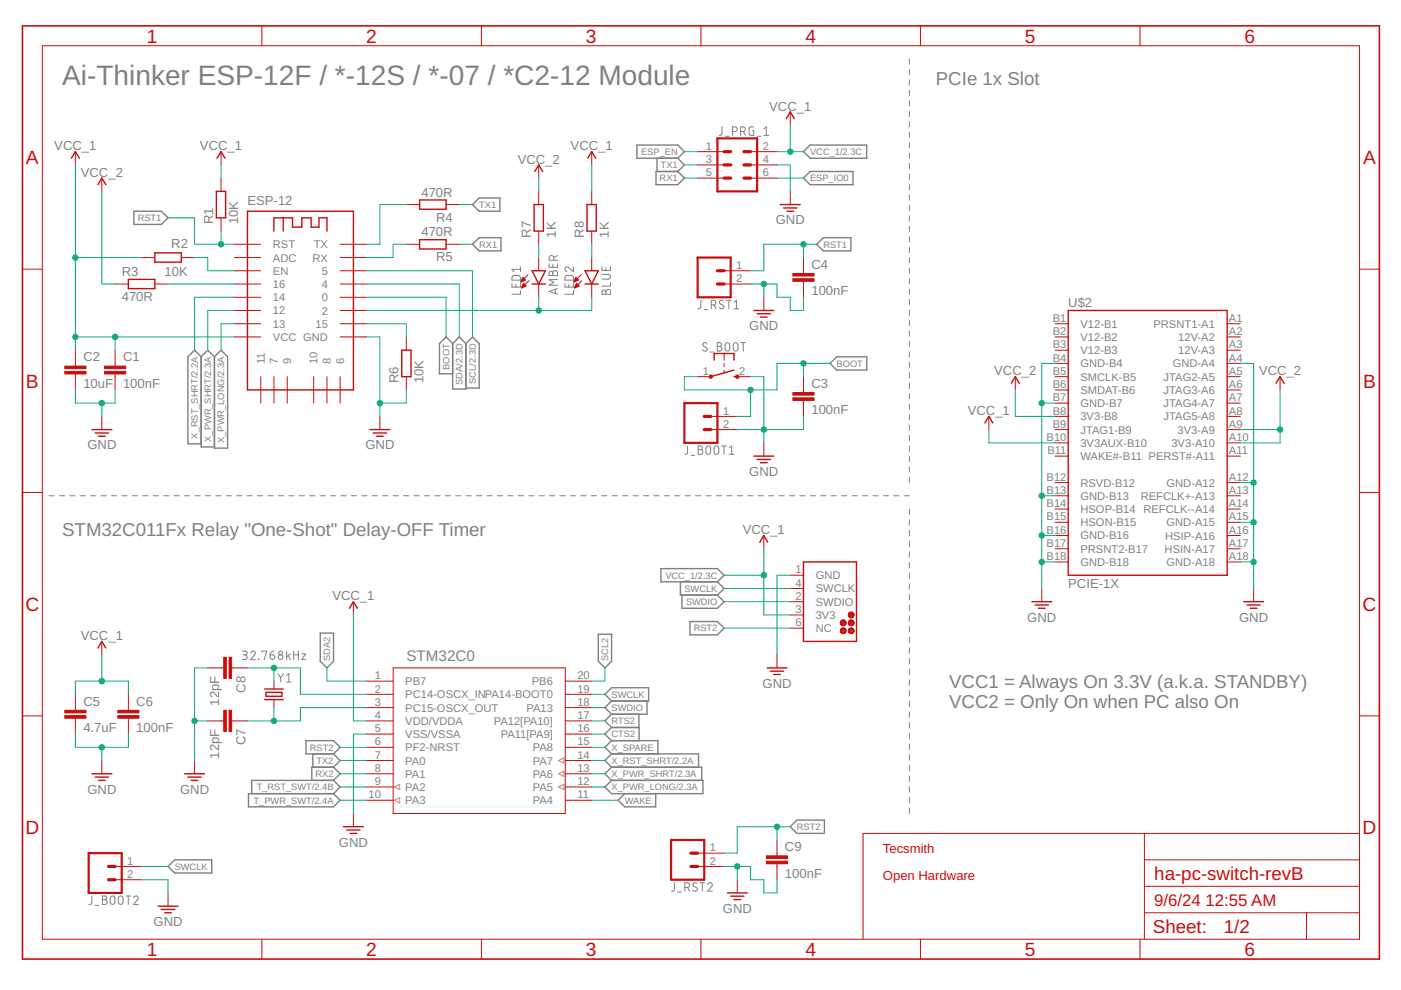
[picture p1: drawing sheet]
<svg xmlns="http://www.w3.org/2000/svg" width="297mm" height="210mm" viewBox="0 0 297 210" stroke-linecap="round" stroke-linejoin="round" font-family="sans-serif">
<path d="M83.6 166.9l1.2-.6v1.1zM83.6 169.7l1.2-.6v1.1zM118.4 161.2l1.1-.5v1.1zM118.4 164.1l1.1-.6v1.1zM118.4 166.9l1.1-.6v1.1z" fill="none" stroke="#c8c832" stroke-width=".21"/>
<g fill="none" stroke="#808080" stroke-width=".21">
<path d="M192.8 12.5v1.1M192.8 14.7v1.1M192.8 16.9v1.2M192.8 19.2v1.1M153.1 26.9v1.5l-.6 .3M153.8 28.9h.8M155.3 27.9h.5a.5 .5 0 0 0 .5-.5 .5 .5 0 0 0-.5-.5h-.5v1.8M157 27.9h.5a.5 .5 0 0 0 .5-.5 .5 .5 0 0 0-.5-.5h-.5v1.8M157.6 27.9l.4 .8M159.8 26.9h-.8l-.2 .3v1.1l.2 .4h.8v-1h-.3M160.5 28.9h.8M162 28.7h1"/>
<path d="M162 27.3l.5-.4v1.8M192.8 21.4v1.1M192.8 23.6v1.1M192.8 25.8v1.1M192.8 28v1.1M192.8 30.2v1.1M192.8 32.5v1.1M192.8 34.7v1.1M192.8 36.9v1.1M192.8 39.1v1.1M108.6 58.6l.5-.2 1.1 .1 .1 .2v.7h-1.8zM110.3 56.6v1"/>
<path d="M110.3 57.1h-1.8l.4 .5M116.4 55.9v.8h1.8v-.8M116.5 57.6l.5-.1 .2 .4a.51 .51 0 0 1 .5-.5 .51 .51 0 0 1 .5 .5v.5h-1.8zM117.2 56.1v.6M117.2 57.9v.5M117.4 55.2v-.5a.5 .5 0 0 0-.5-.5 .5 .5 0 0 0-.5 .5v.5h1.8M118.2 59.3h-1.8l1 .6-1 .6h1.8M118.2 54.2l-.8 .4M119.9 58.6l.4-.2 1.1 .1 .2 .2v.7h-1.8zM121.6 56.6v1l-1-.9a.5 .5 0 0 0-.8 .2 .5 .5 0 0 0 .4 .7M127.6 58.2h1.3a.5 .5 0 0 1 .5 .5 .5 .5 0 0 1-.5 .5h-1.3M127.6 56.5v.8h1.8v-.8"/>
<path d="M128.4 56.7v.6M129.4 59.9v.8h-1.8M192.8 41.3v1.1M192.8 43.5v1.2M192.8 45.8v1.1M192.8 48v1.1M192.8 50.2v1.1M192.8 52.4v1.1M192.8 54.6v1.2M192.8 56.9v1.1M192.8 59.1v1.1M108.5 60.1v.8h1.8v-.8"/>
<path d="M109.3 60.3v.6M110.3 61.6v.8h-1.8M117.8 61.3v.9M118.2 61.2l-1.8 .6 1.8 .6M119.8 60.1v.8h1.8v-.8M120.6 60.3v.6M121.6 61.6v.8h-1.8M127.8 61.6l.4-.1 .2 .4a.5 .5 0 0 1 .5-.5 .5 .5 0 0 1 .5 .5v.5h-1.8zM128.4 61.9v.5M148.6 63.7l-.1 1.5-.5 .3M149.3 65.7h.8M149.9 72.8a.46 .46 0 0 0-.7-.1 .46 .46 0 0 0 0 .7l.6 .3a.42 .42 0 0 1 .1 .6 .42 .42 0 0 1-.6 .1l-.4-.2"/>
<path d="M150.6 74.7h.8M150.8 64.7h.5a.5 .5 0 0 0 .5-.5 .5 .5 0 0 0-.5-.5h-.5v1.8M151.4 64.7l.4 .8M152.1 72.6h.5a.4 .4 0 0 1 .4 .4 .4 .4 0 0 1-.4 .4 .5 .5 0 0 1 .5 .5 .5 .5 0 0 1-.5 .5h-.5zM152.1 73.4h.5M153.4 63.8a.46 .46 0 0 0-.7-.1 .46 .46 0 0 0-.1 .6l.7 .4a.44 .44 0 0 1 0 .7 .44 .44 0 0 1-.6-.1l-.2-.1M153.9 72.8l.3-.1 .4 .1 .1 1.2a.5 .5 0 0 1-.5 .5 .5 .5 0 0 1-.5-.5zM154 63.7h1M154.5 63.7v1.8M155.6 72.8l.3-.1 .4 .1 .2 1.2a.5 .5 0 0 1-.5 .4 .5 .5 0 0 1-.5-.4zM155.6 65.5h1M155.6 64.1l.5-.4v1.8"/>
<path d="M157.1 72.6h1M157.6 72.6v1.8M192.8 61.3v1.1M192.8 63.5v1.1M192.8 65.7v1.1M192.8 67.9v1.1M192.8 70.2v1.1M192.8 72.4v1.1M192.8 74.6v1.1M192.8 76.8v1.1M192.8 79v1.1M145.8 94.6v1.5l-.3 .2h-.3"/>
<path d="M146.5 96.5h.8M148 94.6h.5a.39 .39 0 0 1 .4 .3 .39 .39 0 0 1-.4 .4 .5 .5 0 0 1 .5 .5 .5 .5 0 0 1-.5 .5h-.5zM148 95.3h.5M149.8 94.7l.3-.1 .5 .1 .1 1.1a.5 .5 0 0 1-.5 .5 .5 .5 0 0 1-.5-.5zM151.5 94.7l.3-.1 .5 .1 .1 1.1a.5 .5 0 0 1-.5 .5 .5 .5 0 0 1-.5-.5zM153 94.6h1M153.5 94.6v1.7M154.6 96.3h1M154.6 94.9l.5-.3v1.7M192.8 81.2v1.2M192.8 83.5v1.1M192.8 85.7v1.1"/>
<path d="M192.8 87.9v1.1M192.8 90.1v1.1M192.8 92.3v1.2M192.8 94.6v1.1M192.8 96.8v1.1M192.8 99v1.1M10.4 105.1h1.1M12.6 105.1h1.1M14.8 105.1h1.1M17 105.1h1.1M19.2 105.1h1.1M21.4 105.1h1.1"/>
<path d="M23.6 105.1h1.1M25.8 105.1h1.2M28.1 105.1h1.1M30.3 105.1h1.1M32.5 105.1h1.1M34.7 105.1h1.1M36.9 105.1h1.1M39.1 105.1h1.1M41.3 105.1h1.1M43.5 105.1h1.1M45.8 105.1h1.1M48 105.1h1.1"/>
<path d="M50.2 105.1h1.1M52.4 105.1h1.1M54.6 105.1h1.1M56.8 105.1h1.1M59 105.1h1.1M61.2 105.1h1.1M63.4 105.1h1.2M65.7 105.1h1.1M67.9 105.1h1.1M70.1 105.1h1.1M72.3 105.1h1.1M74.5 105.1h1.1"/>
<path d="M76.7 105.1h1.1M78.9 105.1h1.1M81.1 105.1h1.1M83.4 105.1h1.1M85.6 105.1h1.1M87.8 105.1h1.1M90 105.1h1.1M92.2 105.1h1.1M94.4 105.1h1.1M96.6 105.1h1.1M98.8 105.1h1.1M101 105.1h1.2"/>
<path d="M103.3 105.1h1.1M105.5 105.1h1.1M107.7 105.1h1.1M109.9 105.1h1.1M112.1 105.1h1.1M114.3 105.1h1.1M116.5 105.1h1.1M118.7 105.1h1.1M120.9 105.1h1.1M123.1 105.1h1.1M125.4 105.1h1.1M127.6 105.1h1.1"/>
<path d="M129.8 105.1h1.1M132 105.1h1.1M134.2 105.1h1.1M136.4 105.1h1.1M138.6 105.1h1.1M140.8 105.1h1.1M143 105.1h1.2M145.3 105.1h1.1M147.5 105.1h1.1M149.7 105.1h1.1M151.9 105.1h1.1M154.1 105.1h1.1"/>
<path d="M156.3 105.1h1.1M158.5 105.1h1.1M160.7 105.1h1.2M163 105.1h1.1M165.2 105.1h1.1M167.4 105.1h1.1M169.6 105.1h1.1M171.8 105.1h1.1M174 105.1h1.1M176.2 105.1h1.1M178.4 105.1h1.1M180.7 105.1h1.1"/>
<path d="M182.9 105.1h1.1M185.1 105.1h1.1M187.3 105.1h1.1M189.5 105.1h1.1M191.7 105.1h1.1M192.8 101.2v1.1M192.8 107.9v1.2M192.8 110.2v1.2M192.8 112.5v1.1M192.8 114.7v1.2M192.8 117v1.2M192.8 119.3v1.1"/>
<path d="M51.4 138h.6a.39 .39 0 0 1 .4 .4 .39 .39 0 0 1-.4 .4h-.4M51.9 138.8a.51 .51 0 0 1 .5 .5 .51 .51 0 0 1-.5 .5h-.5M53.1 138.5a.49 .49 0 0 1 .7-.4 .49 .49 0 0 1 .2 .7l-.9 1h1M54.8 139.7l.1 .1zM55.5 138.2v-.2h1l-.5 1.8M57.3 138.8h.6a.51 .51 0 0 1 .4 .6 .51 .51 0 0 1-.6 .4 .51 .51 0 0 1-.4-.5zM58.1 138l-.5 .2-.3 .6M60.8 138v1.8M61.1 139l.5 .8M61.6 138.6l-.8 .6M62.3 138.8h1M62.3 138v1.8"/>
<path d="M63.3 138v1.8M64 138.6h.8l-.8 1.2h.8M192.8 121.5v1.2M192.8 123.8v1.1M192.8 126v1.2M192.8 128.3v1.2M192.8 130.6v1.1M192.8 132.8v1.2M192.8 135.1v1.1M192.8 137.4v1.1M192.8 139.6v1.2M58.9 142.8l.6 .9"/>
<path d="M59.5 143.7v.9M60.1 142.8l-.6 .9M60.7 143.2l.5-.4v1.8M60.7 144.6h1M192.8 141.9v1.1M192.8 144.1v1.2M192.8 146.4v1.2M192.8 148.7v1.1M192.8 150.9v1.2M192.8 153.2v1.2M192.8 155.5v1.1M192.8 157.7v1.2"/>
<path d="M192.8 160v1.2M192.8 162.3v1.1M192.8 164.5v1.2M192.8 166.8v1.2M192.8 169.1v1.1M192.8 171.3v1.2M19.5 190v1.5l-.6 .3M20.2 192h.8M21.7 190h.5a.39 .39 0 0 1 .4 .4 .39 .39 0 0 1-.4 .4 .51 .51 0 0 1 .5 .5 .51 .51 0 0 1-.5 .5h-.5zM21.7 190.8h.5M23.5 190.1l.3-.1 .4 .1 .2 1.2a.5 .5 0 0 1-.5 .5 .5 .5 0 0 1-.5-.5zM25.2 190.1l.3-.1 .5 .1 .1 1.2a.51 .51 0 0 1-.5 .5 .51 .51 0 0 1-.5-.5z"/>
<path d="M26.7 190h1M27.2 190v1.8M28.3 190.4a.49 .49 0 0 1 .7-.4 .49 .49 0 0 1 .2 .8l-.9 1h1M143 187.2l-.1 1.5-.2 .2-.3 .1M143.7 189.1h.8M145.2 188.2h.5a.5 .5 0 0 0 .5-.5 .5 .5 0 0 0-.5-.5h-.5v1.8M145.8 188.2l.4 .8M147.8 187.3a.46 .46 0 0 0-.7-.1 .46 .46 0 0 0-.1 .6l.7 .4a.42 .42 0 0 1 .1 .6 .42 .42 0 0 1-.6 .1l-.3-.2M148.4 187.2h1M148.9 187.2v1.8M150 187.6a.49 .49 0 0 1 .7-.4 .49 .49 0 0 1 .2 .8l-.9 1h1"/>
<circle cx="59.5" cy="138.4" r=".4"/>
<circle cx="59.5" cy="139.3" r=".49"/>
</g>
<g fill="none" stroke="#808080" stroke-width=".3">
<path d="M135 30.8h8.7l1.4 1.4-1.4 1.3h-8.7zM139.1 36.4h4.6l1.4 1.4-1.4 1.4h-4.6zM139.3 33.5v2.9M143.7 33.5l1.4 1.5-1.4 1.4M170.3 32.2l1.5-1.4h11.9v2.7h-11.9zM170.3 37.8l1.5-1.4h9v2.8h-9zM28.4 44.8h5.8l1.4 1.4-1.4 1.4h-5.8zM100.2 43.4l1.4-1.4h4.4v2.8h-4.4zM100.2 51.8l1.4-1.4h4.6v2.8h-4.6zM174.6 50.4h5.8v2.8h-5.8l-1.4-1.4zM42.7 75.6l-1.4-1.3-1.5 1.3v18.5h2.9M42.7 75.6v19.2h2.8"/>
<path d="M42.7 75.6l1.3-1.3 1.5 1.3M45.5 75.6l1.4-1.3 1.4 1.3v19.4h-2.8zM96 72.9l-1.4-1.5-1.4 1.5v6.3h2.8M96 72.9v9.6h2.8v-9.6M96 72.9l1.4-1.5 1.4 1.5M98.8 72.9l1.4-1.5 1.4 1.5v9.4h-2.8M176 77l1.4-1.4h6.4v2.9h-6.4zM67.9 134.2h2.8v6l-1.4 1.4-1.4-1.4zM126.9 134.5h2.8v5.7l-1.5 1.4-1.3-1.4zM140.1 120.6h12l1.4 1.4-1.4 1.4h-12zM144.3 123.4v2.8h7.8M144.6 126.2v2.8h7.5l1.4-1.4-1.4-1.4"/>
<path d="M146.3 131.8h5.8l1.4 1.4-1.4 1.4h-5.8zM152.1 123.4l1.4 1.4-1.4 1.4M64.9 157h5.8l1.4 1.5-1.4 1.4h-5.8zM66.3 159.9v2.8M70.7 159.9l1.4 1.3-1.4 1.5M128.2 147.2l1.5-1.4h7.8v2.8h-7.8zM129.7 157l-1.5 1.5 1.5 1.4M129.7 157h9.8v2.9M129.7 159.9h18.4v2.8M129.7 148.6l-1.5 1.4 1.5 1.4M129.7 151.4l-1.5 1.4 1.5 1.4M129.7 154.2h5.8v2.8"/>
<path d="M129.7 154.2l-1.5 1.4 1.5 1.4M129.7 159.9l-1.5 1.3 1.5 1.5M135.5 151.4v2.8M137.2 148.6v2.8h-7.5M52.7 168.3h18l1.4 1.4-1.4 1.4h-18zM70.7 162.7l1.4 1.4-1.4 1.4M70.7 165.5h-17.3v2.8M70.7 162.7h-4.6v2.8M70.7 165.5l1.4 1.4-1.4 1.4M128.2 166.9l1.5-1.4h19.3v2.8h-19.3zM129.7 162.7h19.1v2.8M129.7 162.7l-1.5 1.4 1.5 1.4"/>
<path d="M132.5 168.3l-1.4 1.4 1.4 1.4h6.5v-2.8M167.6 175.3l1.4-1.4h5.8v2.8h-5.8zM35.6 183.7l1.4-1.4h7.9v2.8h-7.9z"/>
</g>
<g fill="none" stroke="#c90d0c" stroke-width=".21">
<path d="M9 9.7h279.2v189.4h-279.2zM55.5 5.5v4.2M102.1 5.5v4.2M148.6 5.5v4.2M195.2 5.5v4.2M241.7 5.5v4.2M16 32.2v2.8M21.6 37.8v2.8M46.9 32.2v2.8M46.9 37.8v2.8M114.2 35v2.8M125.5 32.2v2.8"/>
<path d="M147.9 32.2h5.6M147.9 35h5.6M147.9 37.8h5.6M159.1 32.2h5.6M159.1 35h5.6M159.1 37.8h5.6M167.6 23.7v2.8M4.8 57.1h4.2M30 54.6h2.8M38.4 54.6h2.9M46.9 46.2v2.8M49.7 51.8h5.6"/>
<path d="M49.7 54.6h5.6M49.7 57.4h5.6M72.1 51.8h5.6M72.1 54.6h5.6M72.1 57.4h5.6M86.1 51.8h2.9M86.1 43.4h2.9M94.6 51.8h2.8M94.6 43.4h2.8M110.5 59.7h.1M110.5 59.6h.4M110.6 59.5h.6"/>
<path d="M110.6 59.3h.8M110.7 59.2h.5M110.8 59.1h.3M110.8 58.9h.2M110.8 58.8l.6 .6-1 .4zM112 58.3l-1.6 1.5M112.1 59.5l-1.5 1.6M114.2 40.6v2.8M114.2 49v2.8M114.2 54.6v2.8M121.7 59.7h.1M121.8 59.6h.3"/>
<path d="M121.8 59.5h.6M121.9 59.3h.7M121.9 59.2h.5M122 59.1h.3M122 58.9h.2M122.1 58.8l.5 .6-.9 .4zM123.2 58.3l-1.5 1.5M123.3 59.5l-1.5 1.6M125.5 40.6v2.8M125.5 49v2.8M125.5 54.6v2.8M153.5 57.4h5.6"/>
<path d="M167.6 40.6v2.8M170.3 54.6v3.4M170.3 59.6v3.4M288.2 57.1h4.3M16 74.3v3.3M16 79.3v3.4M24.4 60.2h2.8M24.4 74.3v3.3M24.4 79.3v3.4M32.8 60.2h2.8M49.7 60.2h5.6M49.7 63h5.6"/>
<path d="M49.7 65.8h5.6M49.7 68.6h5.6M49.7 71.4h5.6M55.3 79.9v5.6M58.1 79.9v5.6M60.9 79.9v5.6M66.5 79.9v5.6M69.3 79.9v5.6M72.1 60.2h5.6M72.1 63h5.6M72.1 65.8h5.6M72.1 68.6h5.6"/>
<path d="M72.1 71.4h5.6M72.1 79.9v5.6M86.1 71.4v2.9M86.1 79.9v2.8M110.6 61h.2M110.7 60.8h.4M110.7 60.7h.7M110.8 60.6h.7M110.8 60.4h.5M110.9 60.3h.3M111 60.1h.1M111 60.1l.5 .5-.9 .5z"/>
<path d="M114.2 60.2v2.8M121.8 61h.2M121.9 60.8h.5M122 60.7h.7M122 60.6h.7M122.1 60.4h.5M122.1 60.3h.3M122.2 60.1h.1M122.2 60.1l.6 .5-1 .5zM125.5 60.2v2.8M147.9 79.9h2.8M153.5 60.2h5.6"/>
<path d="M153.5 75v1.3M153.5 77v.8M153.5 78.5v.7M156.3 79.9h2.8M161.9 63v2.8M170.3 79.9v3.3M215.3 79.9v2.8M223.7 68.6h2.8M223.7 71.4h2.8M223.7 79.9h2.8M223.7 77h2.8M223.7 74.3h2.8"/>
<path d="M260.2 68.6h2.8M260.2 71.4h2.8M260.2 79.9h2.8M260.2 77h2.8M260.2 74.3h2.8M271.4 79.9v2.8M21.6 88.3v2.8M80.5 88.3v2.8M150.7 91.1h5.6M150.7 88.3h5.6M161.9 93.9v2.8M170.3 84.9v3.4"/>
<path d="M209.7 88.3v2.8M223.7 96.7h2.8M223.7 93.9h2.8M223.7 91.1h2.8M223.7 88.3h2.8M223.7 85.5h2.8M223.7 82.7h2.8M260.2 96.7h2.8M260.2 93.9h2.8M260.2 91.1h2.8M260.2 88.3h2.8M260.2 85.5h2.8"/>
<path d="M260.2 82.7h2.8M4.8 104.4h4.2M161.9 113.5v2.9M223.7 102.3h2.8M223.7 105.1h2.8M223.7 107.9h2.8M223.7 110.7h2.8M223.7 116.4h2.8M223.7 113.5h2.8M223.7 119.1h2.8M260.2 102.3h2.8M260.2 105.1h2.8"/>
<path d="M260.2 107.9h2.8M260.2 110.7h2.8M260.2 116.4h2.8M260.2 113.5h2.8M260.2 119.1h2.8M288.2 104.4h4.3M21.6 136v2.8M74.9 127.6v2.8M164.7 138.8v2.8M167.6 133.2h2.7M167.6 130.4h2.7M167.6 122h2.7"/>
<path d="M167.6 127.6h2.7M167.6 124.8h2.7M220.9 124.8v2.8M265.8 124.8v2.8M4.8 151.8h4.2M16 147.2v3.4M16 152.3v3.3M27.2 147.2v3.4M27.2 152.3v3.3M44 152.8h3.4M44 141.6h3.4M49.1 152.8h3.4"/>
<path d="M49.1 141.6h3.4M58.1 144.4v1.7M58.1 148.3v1.7M77.7 158.5h5.7M77.7 155.6h5.7M77.7 152.8h5.7M77.7 150h5.7M77.7 147.2h5.7M77.7 144.4h5.7M83.4 141.6h36.4v30.9h-36.4zM119.8 158.5h5.7M119.8 155.6h5.7"/>
<path d="M119.8 152.8h5.7M119.8 150h5.7M119.8 147.2h5.7M119.8 144.4h5.7M288.2 151.8h4.3M21.6 161.2v2.9M41.3 161.2v2.9M74.9 172.5v2.8M77.7 161.2h5.7M77.7 164.1h5.7M77.7 166.9h5.7M77.7 169.7h5.7"/>
<path d="M119.8 161.2h5.7M119.8 164.1h5.7M119.8 166.9h5.7M119.8 169.7h5.7M164.7 178.1v3.4M242.6 176.7v22.4M288.2 176.7h-105.2v22.4M24.4 183.7h5.6M24.4 186.5h5.6M35.6 189.3v2.8M55.5 199.1v4.2M102.1 199.1v4.2"/>
<path d="M147.9 180.9h5.6M147.9 183.7h5.6M148.6 199.1v4.2M156.3 186.5v2.8M164.7 183.2v3.3M195.2 199.1v4.2M241.7 199.1v4.2M242.6 193.5h45.6M242.6 187.9h45.6M242.6 182.3h45.6M277 193.5v5.6"/>
</g>
<path d="M4.8 5.5h287.7v197.8h-287.7z" fill="none" stroke="#c90d0c" stroke-width=".34"/>
<g fill="none" stroke="#c90d0c" stroke-width=".3">
<path d="M15.1 33.5l.9-1.3 .8 1.3M20.8 39.2l.8-1.4 .8 1.4M46 33.5l.9-1.3 .8 1.3M113.4 36.4l.8-1.4 .9 1.4M124.6 33.5l.9-1.3 .8 1.3M166.7 25.1l.9-1.4 .8 1.4M27.2 59.2h5.6v2h-5.6zM32.8 53.6h5.6v2h-5.6zM45.9 40.6h1.9v5.6h-1.9zM52.5 44.8h22.4v37.9h-22.4zM58.1 49v-2.8h3.9v2h2v-2h2v2h1.6v-2h1.7v2.8M60 46.2v2.8"/>
<path d="M89 42.4h5.6v2h-5.6zM89 50.8h5.6v2h-5.6zM112.8 57.4h2.8l-1.4 2.8zM113.2 43.4h2v5.6h-2zM124 57.4h2.9l-1.4 2.8zM124.5 43.4h1.9v5.6h-1.9zM165.4 43.4h4.3M166.1 44.1h2.9M166.9 44.8h1.4M85.2 74.3h1.9v5.6h-1.9zM112.8 60.2h2.8M124 60.2h2.9"/>
<path d="M151.4 76.3v-1.3h4.2v1.3M155.6 79.9h.7M155.6 78.5l-4.9 1.4M159.8 65.8h4.2M160.5 66.5h2.8M161.2 67.2h1.4M226.5 65.8h33.7v56.2h-33.7zM19.5 91.1h4.2M20.2 91.8h2.8M20.9 92.5h1.4M78.4 91.1h4.3M79.1 91.8h2.8"/>
<path d="M79.8 92.5h1.4M159.8 96.7h4.2M160.5 97.4h2.8M161.2 98.1h1.4M208.8 89.7l.9-1.4 .8 1.4M214.4 81.3l.9-1.4 .8 1.4M270.6 81.3l.8-1.4 .8 1.4M161.1 115l.8-1.5 .9 1.5M170.3 119.1h11.3v16.9h-11.3zM20.8 137.4l.8-1.4 .8 1.4M74.1 129l.8-1.4 .9 1.4M178.2 132h1.1"/>
<path d="M178.2 133.8h1.1M178.3 133.5a.57 .57 0 0 0 .5 .8 .57 .57 0 0 0 .5-.8M178.3 132.3h1M178.3 133.5h1M178.3 134h1M178.3 131.8h1M178.5 132.5h.6M178.5 133.3h.6M178.5 133.2l-.2 .3M178.5 133.2h.5M178.6 134.3h.4M178.9 131.5l.3 .2 .1 .4"/>
<path d="M178.9 131.5a.56 .56 0 0 0-.7 .5 .56 .56 0 0 0 .5 .6 .56 .56 0 0 0 .6-.5M179 133.2l.3 .3M179.9 132.1a.56 .56 0 0 0 .3 .5 .56 .56 0 0 0 .6-.1M179.9 132h1.1M179.9 133.8h1.1M179.9 130.3a.56 .56 0 0 0 .6 .7 .56 .56 0 0 0 .5-.7M179.9 130.5h1.1M179.9 130.3h1.1M179.9 132.3h1.1M180 133.5a.57 .57 0 0 1 .5-.3 .57 .57 0 0 1 .5 .3M180 133.5a.57 .57 0 0 0 .1 .6 .57 .57 0 0 0 .6 .2M180 133.5h1"/>
<path d="M180 131.8h.9M180 134h1M180 130l-.1 .3M180 130a.55 .55 0 0 1 .9 0M180 130h.9M180.1 130.8h.7M180.1 132.5h.7M180.2 133.3h.5M180.3 134.3h.4M180.6 131.5a.56 .56 0 0 1 .4 .4 .56 .56 0 0 1-.2 .6M180.6 131.5l-.4 .1-.3 .5M180.9 130l.1 .3"/>
<path d="M181 133.5v.4l-.3 .4M218.8 127.6h4.2M219.5 128.3h2.8M220.2 129h1.4M263.7 127.6h4.2M264.4 128.3h2.8M265.1 129h1.4M56.1 146.1h3.9M56.1 148.3h3.9M56.4 146.8h3.4v.8h-3.4zM162.6 141.6h4.3M163.3 142.3h2.8"/>
<path d="M164 143h1.4M19.5 164.1h4.2M20.2 164.8h2.8M20.9 165.5h1.4M39.1 164.1h4.2M39.8 164.8h2.9M40.5 165.5h1.5M72.8 175.3h4.2M73.5 176h2.8M74.2 176.7h1.4M33.5 192.1h4.2M34.2 192.8h2.8"/>
<path d="M34.9 193.5h1.4M154.2 189.3h4.2M154.9 190h2.8M155.6 190.7h1.4"/>
</g>
<g fill="#c90d0c" stroke="#c90d0c" stroke-width=".21">
<path d="M22.2 78.7h4.4v.6h-4.4z"/>
<path d="M22.2 77.6h4.4v.6h-4.4z"/>
<path d="M13.7 78.7h4.5v.6h-4.5z"/>
<path d="M13.7 77.6h4.5v.6h-4.5z"/>
<path d="M25 151.7h4.5v.6h-4.5z"/>
<path d="M25 150.6h4.5v.6h-4.5z"/>
<path d="M13.7 151.7h4.5v.6h-4.5z"/>
<path d="M13.7 150.6h4.5v.6h-4.5z"/>
<path d="M47.4 139.4h.6v4.4h-.6z"/>
<path d="M48.6 139.4h.5v4.4h-.5z"/>
<path d="M47.4 150.6h.6v4.5h-.6z"/>
<path d="M48.6 150.6h.5v4.5h-.5z"/>
<path d="M168.1 84.3h4.5v.6h-4.5z"/>
<path d="M168.1 83.2h4.5v.6h-4.5z"/>
<path d="M168.1 59.1h4.5v.5h-4.5z"/>
<path d="M168.1 58h4.5v.5h-4.5z"/>
<path d="M162.5 182.6h4.5v.5h-4.5z"/>
<path d="M162.5 181.5h4.5v.5h-4.5z"/>
</g>
<g fill="none" stroke="#c90d0c" stroke-width=".68">
<path d="M153.5 37.8h1.4M153.5 35h1.4M153.5 32.2h1.4M157.7 37.8h1.4M157.7 35h1.4M157.7 32.2h1.4M152.1 57.4h1.4M152.1 60.2h1.4M149.3 91.1h1.4M149.3 88.3h1.4M23 183.7h1.4M23 186.5h1.4"/>
<path d="M146.5 183.7h1.4M146.5 180.9h1.4"/>
</g>
<path d="M152.1 29.3h8.4v11.3h-8.4zM147.9 54.6h7v8.4h-7zM145.1 85.5h7v8.4h-7zM142.3 178.1h7v8.4h-7zM18.8 180.9h7v8.4h-7z" fill="none" stroke="#c90d0c" stroke-width=".47"/>
<g fill="#c90d0c" stroke="#c90d0c" stroke-width=".21">
<circle cx="150.7" cy="79.9" r=".37"/>
<circle cx="156.3" cy="79.9" r=".37"/>
</g>
<g fill="none" stroke="#0dab76" stroke-width=".21">
<path d="M16 35v39.3M46.9 35v2.8M114.2 37.8v2.8M125.5 35v5.6M145.1 35h2.8M145.1 32.2h2.8M145.1 37.8h2.8M164.7 35h2.9v5.6M164.7 32.2h5.6M164.7 37.8h5.6M167.6 26.5v5.7M16 54.6h14"/>
<path d="M21.6 40.6v19.6h2.8M35.6 46.2h5.7v5.6h8.4M41.3 54.6h2.7v2.8h5.7M46.9 49v2.8M77.7 57.4h22.5v14M86.1 43.4h-5.6v8.4h-2.8M86.1 51.8h-2.7v2.8h-5.7M97.4 43.4h2.8M97.4 51.8h2.8M114.2 51.8v2.8M125.5 51.8v2.8M170.3 51.8v2.8"/>
<path d="M173.2 51.8h-11.3v5.6h-2.8M16 71.4h33.7M24.4 71.4v2.9M35.6 60.2h14.1M49.7 63h-8.4v11.3M49.7 65.8h-5.7v8.5M49.7 68.6h-2.8v5.7M77.7 71.4h2.8v16.9M77.7 68.6h8.4v2.8M77.7 60.2h19.7v11.2M77.7 63h16.9v8.4M114.2 63v2.8"/>
<path d="M125.5 63v2.8h-47.8M159.1 60.2h5.6v2.8h2.9v2.8h2.7v-2.8M159.1 79.9h2.8v14M161.9 60.2v2.8M170.3 77v2.9M176 77h-11.3v5.7h-19.6v-2.8h2.8M223.7 77h-2.8v47.8M263 77h2.8v47.8M16 82.7v2.8h8.4v-2.8M21.6 85.5v2.8M86.1 82.7v2.8h-5.6M159.1 82.7v5.6h-2.8"/>
<path d="M170.3 88.3v2.8h-14M209.7 91.1v2.8h14M215.3 82.7v5.6h8.4M220.9 85.5h2.8M263 91.1h8.4M271.4 82.7v11.2h-8.4M161.9 116.4v14h5.7M220.9 119.1h2.8M220.9 113.5h2.8M220.9 105.1h2.8M263 119.1h2.8M263 110.7h2.8"/>
<path d="M263 102.3h2.8M21.6 138.8v5.6M74.9 130.4v22.4h2.8M153.5 122h8.4M153.5 124.8h14.1M153.5 127.6h14.1M153.5 133.2h14.1M167.6 122h-2.9v16.8M16 147.2v-2.8h11.2v2.8M16 155.6v2.9h11.2v-2.9M21.6 158.5v2.7M41.3 152.8h2.7"/>
<path d="M44 141.6h-2.7v19.6M52.5 141.6h11.2v5.6h14M58.1 141.6v2.8M58.1 150v2.8M69.3 141.6v2.8h8.4M72.1 158.5h5.6M77.7 155.6h-2.8v16.9M77.7 150h-14v2.8h-11.2M125.5 155.6h2.7M125.5 158.5h2.7M125.5 152.8h2.7M125.5 147.2h2.7"/>
<path d="M125.5 150h2.7M128.2 141.6v2.8h-2.7M72.1 169.7h5.6M72.1 164.1h5.6M72.1 161.2h5.6M72.1 166.9h5.6M125.5 169.7h5.6M125.5 164.1h2.7M125.5 161.2h2.7M125.5 166.9h2.7M164.7 175.3v2.8M167.6 175.3h-11.3v5.6h-2.8"/>
<path d="M30 183.7h5.6M30 186.5h5.6v2.8M153.5 183.7h5.6v2.8h2.8v2.8h2.8v-2.8M156.3 183.7v2.8"/>
</g>
<g fill="#0dab76" stroke="#0dab76" stroke-width=".21">
<circle cx="80.5" cy="85.5" r=".57"/>
<circle cx="21.6" cy="85.5" r=".57"/>
<circle cx="21.6" cy="158.5" r=".57"/>
<circle cx="41.3" cy="152.8" r=".57"/>
<circle cx="265.8" cy="119.1" r=".57"/>
<circle cx="265.8" cy="110.7" r=".57"/>
<circle cx="265.8" cy="102.3" r=".57"/>
<circle cx="220.9" cy="119.1" r=".57"/>
<circle cx="220.9" cy="113.5" r=".57"/>
<circle cx="220.9" cy="105.1" r=".57"/>
<circle cx="220.9" cy="85.5" r=".57"/>
<circle cx="161.9" cy="60.2" r=".57"/>
<circle cx="161.9" cy="91.1" r=".57"/>
<circle cx="156.3" cy="183.7" r=".57"/>
<circle cx="58.1" cy="141.6" r=".57"/>
<circle cx="58.1" cy="152.8" r=".57"/>
<circle cx="24.4" cy="71.4" r=".57"/>
<circle cx="16" cy="71.4" r=".57"/>
<circle cx="16" cy="54.6" r=".57"/>
<circle cx="21.6" cy="144.4" r=".57"/>
<circle cx="161.9" cy="122" r=".57"/>
<circle cx="167.6" cy="32.2" r=".57"/>
<circle cx="271.4" cy="91.1" r=".57"/>
<circle cx="159.1" cy="82.7" r=".57"/>
<circle cx="170.3" cy="77" r=".57"/>
<circle cx="46.9" cy="51.8" r=".57"/>
<circle cx="170.3" cy="51.8" r=".57"/>
<circle cx="164.7" cy="175.3" r=".57"/>
<circle cx="114.2" cy="65.8" r=".57"/>
</g>
<text font-size="5.9" fill="#808080" x="13.2" y="18.1">Ai-Thinker ESP-12F / *-12S / *-07 / *C2-12 Module</text>
<g font-size="4.1" fill="#c90d0c">
<text x="31.1" y="9">1</text>
<text x="77.7" y="9">2</text>
<text x="124.2" y="9">3</text>
<text x="170.8" y="9">4</text>
<text x="217.3" y="9">5</text>
<text x="263.8" y="9">6</text>
<text x="5.5" y="34.8">A</text>
<text x="289" y="34.8">A</text>
<text x="5.5" y="82.2">B</text>
<text x="289" y="82.2">B</text>
<text x="5.4" y="129.5">C</text>
<text x="288.9" y="129.5">C</text>
<text x="5.4" y="176.9">D</text>
<text x="288.9" y="176.9">D</text>
<text x="31.1" y="202.7">1</text>
<text x="77.7" y="202.7">2</text>
<text x="124.2" y="202.7">3</text>
<text x="170.8" y="202.7">4</text>
<text x="217.3" y="202.7">5</text>
<text x="263.8" y="202.7">6</text>
</g>
<g font-size="4" fill="#808080">
<text x="198.4" y="18.1">PCIe 1x Slot</text>
<text x="13.2" y="113.5">STM32C011Fx Relay &quot;One-Shot&quot; Delay-OFF Timer</text>
<text x="201.2" y="145.8">VCC1 = Always On 3.3V (a.k.a. STANDBY)</text>
<text x="201.2" y="150">VCC2 = Only On when PC also On</text>
</g>
<g font-size="4" fill="#c90d0c">
<text x="244.7" y="186.5">ha-pc-switch-revB</text>
<text x="244.5" y="197.9">Sheet:</text>
<text x="259.5" y="197.7">1/2</text>
</g>
<g font-size="3.6" fill="#c90d0c">
<text x="244.7" y="192.1">9/6/24</text>
<text x="255.6" y="192.1">12:55 AM</text>
</g>
<text font-size="3.2" fill="#808080" x="86.2" y="140.2">STM32C0</text>
<g font-size="2.8" fill="#808080">
<text x="163.1" y="23.5">VCC_1</text>
<text x="11.5" y="31.9">VCC_1</text>
<text x="42.4" y="31.9">VCC_1</text>
<text x="109.8" y="34.7">VCC_2</text>
<text x="121" y="31.9">VCC_1</text>
<text x="17.1" y="37.5">VCC_2</text>
<text x="89.4" y="41.7">470R</text>
<text x="45.2" y="47.6" transform="rotate(-90 45.2 47.6)">R1</text>
<text x="50.5" y="47.6" transform="rotate(-90 50.5 47.6)">10K</text>
<text x="52.5" y="43.4">ESP-12</text>
<text x="92.4" y="47">R4</text>
<text x="164.5" y="47.6">GND</text>
<text x="36.3" y="52.6">R2</text>
<text x="89.4" y="50.1">470R</text>
<text x="112.6" y="50.4" transform="rotate(-90 112.6 50.4)">R7</text>
<text x="117.9" y="50.4" transform="rotate(-90 117.9 50.4)">1K</text>
<text x="123.8" y="50.4" transform="rotate(-90 123.8 50.4)">R8</text>
<text x="129.1" y="50.4" transform="rotate(-90 129.1 50.4)">1K</text>
<text x="25.8" y="58.6">R3</text>
<text x="34.9" y="58.5">10K</text>
<text x="92.4" y="55.4">R5</text>
<text x="172" y="57">C4</text>
<text x="25.8" y="63.9">470R</text>
<text x="172" y="62.6">100nF</text>
<text x="226.5" y="65">U$2</text>
<text x="158.9" y="70">GND</text>
<text x="17.7" y="76.6">C2</text>
<text x="26.1" y="76.6">C1</text>
<text x="17.7" y="82.2">10uF</text>
<text x="26.1" y="82.2">100nF</text>
<text x="84.5" y="81.3" transform="rotate(-90 84.5 81.3)">R6</text>
<text x="89.8" y="81.3" transform="rotate(-90 89.8 81.3)">10K</text>
<text x="172" y="82.2">C3</text>
<text x="210.8" y="79.6">VCC_2</text>
<text x="266.9" y="79.6">VCC_2</text>
<text x="172" y="87.9">100nF</text>
<text x="205.2" y="88">VCC_1</text>
<text x="18.5" y="95.3">GND</text>
<text x="77.5" y="95.3">GND</text>
<text x="158.9" y="100.9">GND</text>
<text x="157.5" y="113.3">VCC_1</text>
<text x="226.5" y="124.8">PCIE-1X</text>
<text x="70.5" y="127.3">VCC_1</text>
<text x="217.8" y="131.8">GND</text>
<text x="262.7" y="131.8">GND</text>
<text x="17.1" y="135.7">VCC_1</text>
<text x="17.7" y="149.6">C5</text>
<text x="28.9" y="149.6">C6</text>
<text x="46.4" y="149.6" transform="rotate(-90 46.4 149.6)">12pF</text>
<text x="52.1" y="146.8" transform="rotate(-90 52.1 146.8)">C8</text>
<text x="161.7" y="145.8">GND</text>
<text x="17.7" y="155.2">4.7uF</text>
<text x="28.9" y="155.2">100nF</text>
<text x="46.4" y="160.8" transform="rotate(-90 46.4 160.8)">12pF</text>
<text x="52.1" y="158.1" transform="rotate(-90 52.1 158.1)">C7</text>
<text x="18.5" y="168.3">GND</text>
<text x="38.2" y="168.3">GND</text>
<text x="71.9" y="179.5">GND</text>
<text x="166.4" y="180.5">C9</text>
<text x="166.4" y="186.1">100nF</text>
<text x="32.6" y="196.3">GND</text>
<text x="153.3" y="193.5">GND</text>
</g>
<g font-size="2.8" fill="#c90d0c">
<text x="187.2" y="180.9">Tecsmith</text>
<text x="187.2" y="186.5">Open Hardware</text>
</g>
<g font-size="2.4" fill="#808080">
<text x="149.6" y="31.8">1</text>
<text x="149.6" y="34.6">3</text>
<text x="161.7" y="34.6">4</text>
<text x="161.7" y="31.8">2</text>
<text x="149.6" y="37.4">5</text>
<text x="161.7" y="37.4">6</text>
<text x="57.9" y="52.6">RST</text>
<text x="66.5" y="52.6">TX</text>
<text x="57.9" y="55.4">ADC</text>
<text x="57.9" y="58.3">EN</text>
<text x="66.2" y="55.5">RX</text>
<text x="68.2" y="58.3">5</text>
<text x="156.1" y="57">1</text>
<text x="156.1" y="59.8">2</text>
<text x="57.9" y="61.1">16</text>
<text x="57.9" y="63.9">14</text>
<text x="68.2" y="63.9">0</text>
<text x="68.2" y="61.1">4</text>
<text x="57.9" y="66.7">12</text>
<text x="57.9" y="69.5">13</text>
<text x="66.9" y="69.5">15</text>
<text x="68.2" y="66.7">2</text>
<text x="223.2" y="71.1">B2</text>
<text x="223.2" y="68.2">B1</text>
<text x="229.1" y="69.5">V12-B1</text>
<text x="244.6" y="69.5">PRSNT1-A1</text>
<text x="260.6" y="71.1">A2</text>
<text x="260.6" y="68.2">A1</text>
<text x="56.1" y="77.3" transform="rotate(-90 56.1 77.3)">11</text>
<text x="57.9" y="72.3">VCC GND</text>
<text x="58.9" y="77.3" transform="rotate(-90 58.9 77.3)">7</text>
<text x="61.7" y="77.3" transform="rotate(-90 61.7 77.3)">9</text>
<text x="67.3" y="77.3" transform="rotate(-90 67.3 77.3)">10</text>
<text x="70.2" y="77.3" transform="rotate(-90 70.2 77.3)">8</text>
<text x="73" y="77.3" transform="rotate(-90 73 77.3)">6</text>
<text x="223.2" y="76.7">B4</text>
<text x="223.2" y="73.9">B3</text>
<text x="229.1" y="77.9">GND-B4</text>
<text x="229.1" y="75.1">V12-B3</text>
<text x="229.1" y="72.3">V12-B2</text>
<text x="248.6" y="77.9">GND-A4</text>
<text x="249.8" y="75.1">12V-A3</text>
<text x="249.8" y="72.3">12V-A2</text>
<text x="260.6" y="76.7">A4</text>
<text x="260.6" y="73.9">A3</text>
<text x="149" y="79.5">1</text>
<text x="156.7" y="79.5">2</text>
<text x="223.2" y="82.3">B6</text>
<text x="223.2" y="79.5">B5</text>
<text x="229.1" y="83.5">SMDAT-B6</text>
<text x="229.1" y="80.7">SMCLK-B5</text>
<text x="246.7" y="83.5">JTAG3-A6</text>
<text x="246.7" y="80.7">JTAG2-A5</text>
<text x="260.6" y="82.3">A6</text>
<text x="260.6" y="79.5">A5</text>
<text x="153.3" y="87.9">1</text>
<text x="223.2" y="87.9">B8</text>
<text x="223.2" y="85.1">B7</text>
<text x="229.1" y="89.1">3V3-B8</text>
<text x="229.1" y="86.3">GND-B7</text>
<text x="246.7" y="89.1">JTAG5-A8</text>
<text x="246.7" y="86.3">JTAG4-A7</text>
<text x="260.6" y="87.9">A8</text>
<text x="260.6" y="85.1">A7</text>
<text x="153.3" y="90.7">2</text>
<text x="221.9" y="93.5">B10</text>
<text x="223.2" y="90.7">B9</text>
<text x="229.1" y="94.7">3V3AUX-B10</text>
<text x="229.1" y="91.9">JTAG1-B9</text>
<text x="248.4" y="94.7">3V3-A10</text>
<text x="249.7" y="91.9">3V3-A9</text>
<text x="260.6" y="93.5">A10</text>
<text x="260.6" y="90.7">A9</text>
<text x="221.9" y="101.9">B12</text>
<text x="222.1" y="96.3">B11</text>
<text x="229.1" y="97.5">WAKE#-B11 PERST#-A11</text>
<text x="260.6" y="96.3">A11</text>
<text x="260.6" y="101.9">A12</text>
<text x="221.9" y="104.7">B13</text>
<text x="221.9" y="107.5">B14</text>
<text x="229.1" y="103.2">RSVD-B12</text>
<text x="229.1" y="106">GND-B13</text>
<text x="241.8" y="106">REFCLK+-A13</text>
<text x="247.3" y="103.2">GND-A12</text>
<text x="260.6" y="104.7">A13</text>
<text x="260.6" y="107.5">A14</text>
<text x="221.9" y="110.3">B15</text>
<text x="221.9" y="113.1">B16</text>
<text x="229.1" y="108.8">HSOP-B14 REFCLK--A14</text>
<text x="229.1" y="111.6">HSON-B15</text>
<text x="247.3" y="111.6">GND-A15</text>
<text x="260.6" y="110.3">A15</text>
<text x="260.6" y="113.1">A16</text>
<text x="221.9" y="116">B17</text>
<text x="221.9" y="118.8">B18</text>
<text x="229.1" y="117.2">PRSNT2-B17</text>
<text x="229.1" y="114.4">GND-B16</text>
<text x="229.1" y="120">GND-B18</text>
<text x="246.9" y="117.2">HSIN-A17</text>
<text x="247.1" y="114.4">HSIP-A16</text>
<text x="260.6" y="116">A17</text>
<text x="260.6" y="118.8">A18</text>
<text x="168.7" y="121.6">1</text>
<text x="168.7" y="124.4">4</text>
<text x="172.9" y="122.8">GND</text>
<text x="172.9" y="125.6">SWCLK</text>
<text x="247.3" y="120">GND-A18</text>
<text x="168.7" y="130">3</text>
<text x="168.7" y="127.2">2</text>
<text x="172.9" y="131.2">3V3</text>
<text x="172.9" y="128.4">SWDIO</text>
<text x="168.7" y="132.8">6</text>
<text x="172.9" y="134">NC</text>
<text x="79.5" y="144">1</text>
<text x="79.5" y="146.8">2</text>
<text x="79.5" y="149.6">3</text>
<text x="85.9" y="145.3">PB7</text>
<text x="85.9" y="148.1">PC14-OSCX_INPA14-BOOT0</text>
<text x="112.8" y="145.3">PB6</text>
<text x="122.4" y="149.6">18</text>
<text x="122.4" y="146.8">19</text>
<text x="122.4" y="144">20</text>
<text x="79.5" y="155.2">5</text>
<text x="79.5" y="152.4">4</text>
<text x="85.9" y="150.9">PC15-OSCX_OUT</text>
<text x="85.9" y="153.7">VDD/VDDA</text>
<text x="104.7" y="153.7">PA12[PA10]</text>
<text x="111.6" y="150.9">PA13</text>
<text x="122.4" y="155.2">16</text>
<text x="122.4" y="152.4">17</text>
<text x="79.5" y="160.9">7</text>
<text x="79.5" y="158.1">6</text>
<text x="85.9" y="156.5">VSS/VSSA</text>
<text x="85.9" y="159.3">PF2-NRST</text>
<text x="106.2" y="156.5">PA11[PA9]</text>
<text x="113" y="159.3">PA8</text>
<text x="122.4" y="160.9">14</text>
<text x="122.4" y="158.1">15</text>
<text x="79.5" y="163.7">8</text>
<text x="79.5" y="166.5">9</text>
<text x="85.9" y="162.1">PA0</text>
<text x="85.9" y="164.9">PA1</text>
<text x="85.9" y="167.7">PA2</text>
<text x="113" y="167.7">PA5</text>
<text x="113" y="164.9">PA6</text>
<text x="113" y="162.1">PA7</text>
<text x="122.4" y="166.5">12</text>
<text x="122.4" y="163.7">13</text>
<text x="78.1" y="169.3">10</text>
<text x="85.9" y="170.5">PA3</text>
<text x="113" y="170.5">PA4</text>
<text x="122.4" y="169.3">11</text>
<text x="27" y="183.3">1</text>
<text x="150.5" y="180.5">1</text>
<text x="150.5" y="183.3">2</text>
<text x="27" y="186.1">2</text>
</g>
<g font-size="2" fill="#808080">
<text x="135.9" y="32.8">ESP_EN</text>
<text x="140.1" y="35.7">TX1</text>
<text x="171.8" y="32.9">VCC_1/2.3C</text>
<text x="139.9" y="38.5">RX1</text>
<text x="171.8" y="38.5">ESP_IO0</text>
<text x="29.2" y="46.9">RST1</text>
<text x="101.6" y="44.1">TX1</text>
<text x="101.6" y="52.5">RX1</text>
<text x="174.6" y="52.5">RST1</text>
<text x="177.4" y="77.8">BOOT</text>
<text x="95.3" y="78.4" transform="rotate(-90 95.3 78.4)">BOOT</text>
<text x="98.1" y="81.6" transform="rotate(-90 98.1 81.6)">SDA/2.3D</text>
<text x="100.9" y="81.4" transform="rotate(-90 100.9 81.4)">SCL/2.3D</text>
<text x="41.9" y="93" transform="rotate(-90 41.9 93)">X_RST_SHRT/2.2A</text>
<text x="44.7" y="93.7" transform="rotate(-90 44.7 93.7)">X_PWR_SHRT/2.3A</text>
<text x="47.6" y="93.9" transform="rotate(-90 47.6 93.9)">X_PWR_LONG/2.3A</text>
<text x="141.1" y="122.7">VCC_1/2.3C</text>
<text x="145.1" y="125.5">SWCLK</text>
<text x="145.4" y="128.3">SWDIO</text>
<text x="147.1" y="133.9">RST2</text>
<text x="70" y="140.2" transform="rotate(-90 70 140.2)">SDA2</text>
<text x="129" y="140.2" transform="rotate(-90 129 140.2)">SCL2</text>
<text x="129.7" y="147.9">SWCLK</text>
<text x="129.7" y="150.7">SWDIO</text>
<text x="129.7" y="153.5">RTS2</text>
<text x="65.7" y="159.1">RST2</text>
<text x="67.1" y="161.9">TX2</text>
<text x="129.7" y="159.1">X_SPARE</text>
<text x="129.7" y="156.3">CTS2</text>
<text x="129.7" y="162">X_RST_SHRT/2.2A</text>
<text x="54.4" y="167.6">T_RST_SWT/2.4B</text>
<text x="66.9" y="164.8">RX2</text>
<text x="129.7" y="167.6">X_PWR_LONG/2.3A</text>
<text x="129.7" y="164.8">X_PWR_SHRT/2.3A</text>
<text x="53.8" y="170.4">T_PWR_SWT/2.4A</text>
<text x="132.5" y="170.4">WAKE</text>
<text x="169" y="176">RST2</text>
<text x="37" y="184.4">SWCLK</text>
</g>
</svg>
